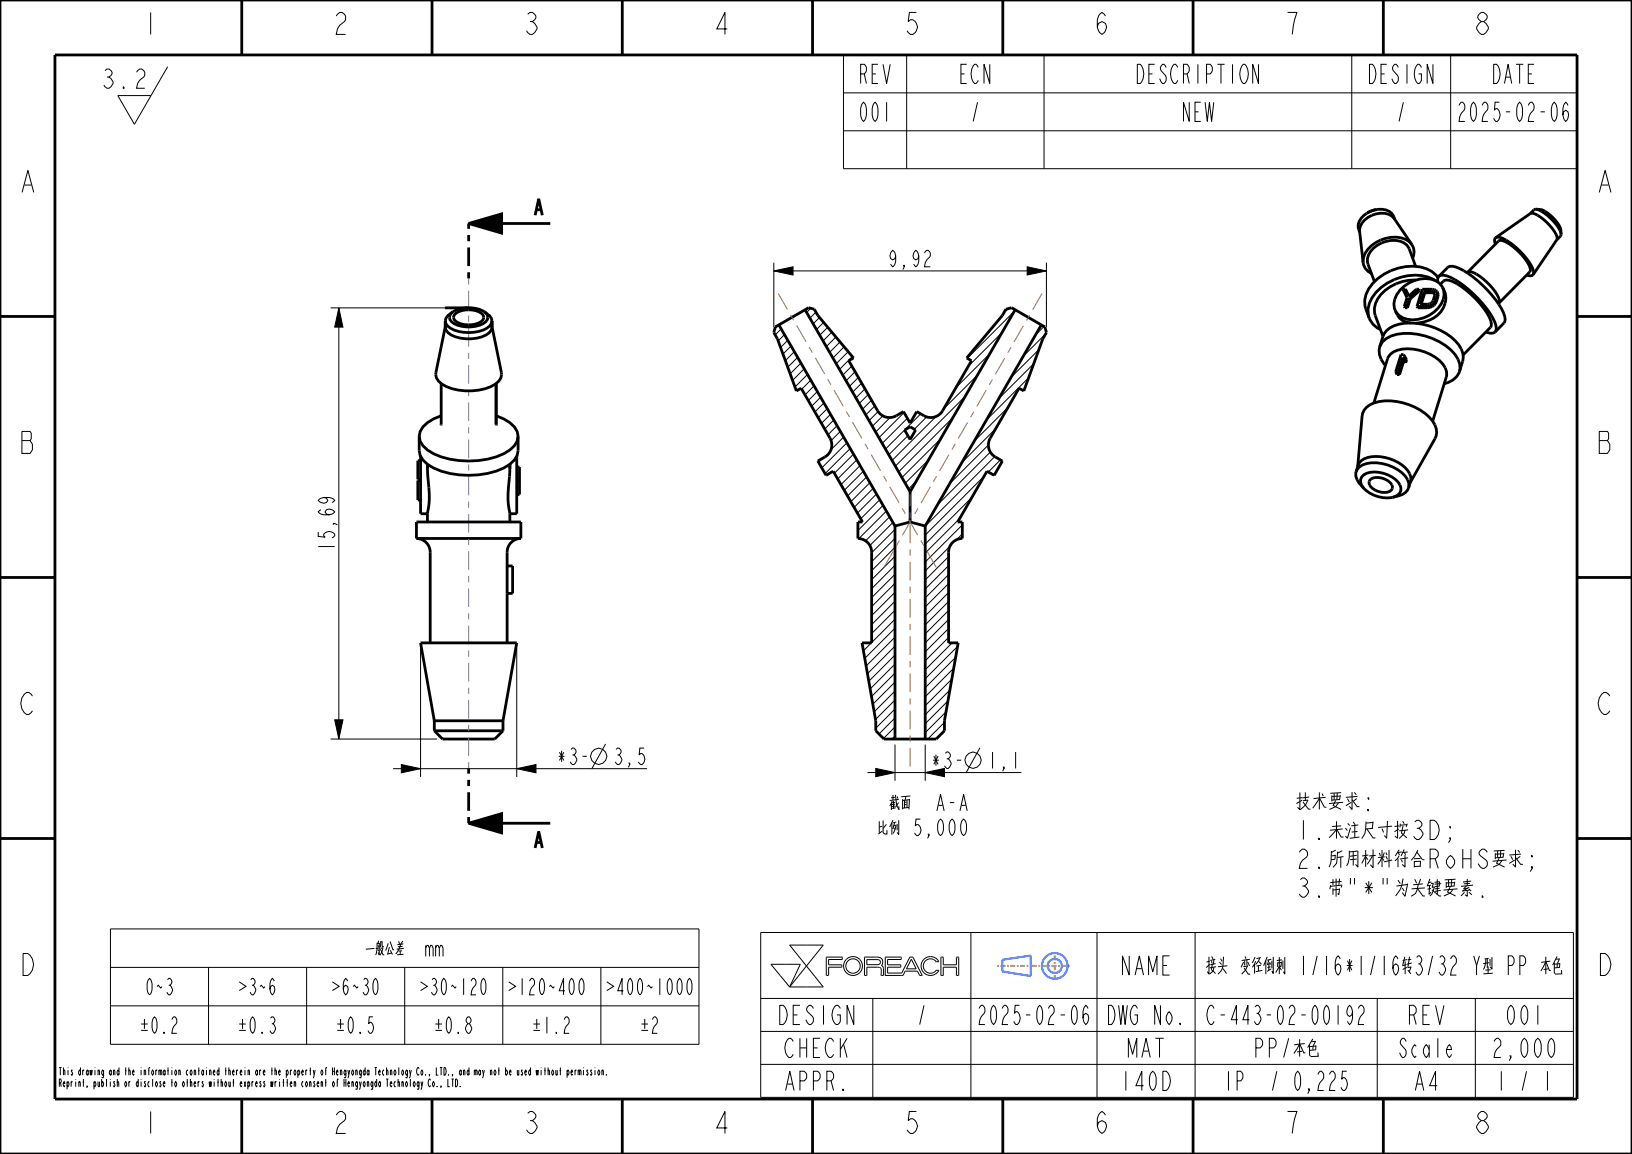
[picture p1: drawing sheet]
<svg xmlns="http://www.w3.org/2000/svg" width="297mm" height="210mm" viewBox="0 0 297 210" stroke-linecap="round" stroke-linejoin="round" font-family="sans-serif">
<g fill="none" stroke="#000" stroke-width=".18">
<path d="M19.1 12.9l.4-.3a.82 .82 0 0 1 .9 .8l-.6 .6a1.58 1.58 0 0 1 .8 1.2 1.2 1.2 0 0 1-1.1 .9l-.6-.6M19.5 14h.3M22.4 15.8l.2 .3h-.2zM24.9 13.1l.5-.5h.4l.5 .5a1.35 1.35 0 0 1-.9 1.5l-.4 .6-.1 .9h1.4M30.5 12.1l-6 10.5-3.1-5.2h6.1M153.5 10h133.5v20.7h-133.5zM153.5 16.9h133.5M165 10v20.7M190 10v20.7M246 10v20.7M264 10v20.7M153.5 23.8h133.5"/>
<path d="M60.2 56h24M61.7 56l.7 3.5h-1.5zM61.7 56v78.5M140.8 49.3l3.5-.7v1.5zM140.8 47.8v11.7M140.8 49.3h49.6M142.2 59.9l-1.1 1.1M147.6 56.1l-.8 .8M148.5 56.8l-1.1 1.1M149.1 57.8l-1.1 1.1M149.9 58.7l-1.3 1.3M150.6 59.6l-1.4 1.4"/>
<path d="M183.4 56.2l-.7 .7M184.6 56.7l-8.6 8.5M186.9 48.6l3.5 .7-3.5 .8zM190 59.4l-1.6 1.6M190.4 47.8v11.7M142.8 60.9l-1.2 1.1M143.4 61.9l-1.3 1.3M144 63l-1.5 1.4M144.6 64l-1.7 1.6M145.2 65l-1.8 1.8M145.8 66.1l-2 1.9M146.4 67.1l-2.2 2.1"/>
<path d="M147 68.1l-2.3 2.3M147.5 69.2l-1.6 1.6M148.1 70.2l-1.6 1.7M148.7 71.2l-1.6 1.7M149.3 72.3l-1.6 1.6M149.9 73.3l-1.6 1.7M150.5 74.4l-1.6 1.6M151.1 75.4l-1.6 1.6M151.4 60.4l-1.6 1.6M151.7 76.4l-1.6 1.7M152.1 61.3l-1.7 1.8M152.3 77.5l-1.6 1.6"/>
<path d="M152.9 62.2l-1.9 1.9M152.9 78.5l-1.7 1.7M153.5 79.5l-2.3 2.4M153.6 63.1l-2 2.1M154.4 64l-2.2 2.2M155 66.6l-1.6 1.7M155.1 64.9l-2.3 2.3M155.6 67.6l-1.6 1.7M156.2 68.7l-1.6 1.6M156.8 69.7l-1.6 1.7M157.4 70.8l-1.6 1.6M158 71.8l-1.6 1.6"/>
<path d="M158.6 72.8l-1.6 1.7M159.2 73.9l-1.6 1.6M159.8 74.9l-1.6 1.6M160.7 75.7l-1.9 1.9M162 76l-2.6 2.6M164.5 75.1l-4.6 4.6M165.1 76.1l-4.6 4.6M165.2 79.3l-3.5 3.5M167.6 75.3l-6.5 6.4M168.6 75.9l-2.2 2.2M170.4 75.7l-8.1 8.1M171.2 79.9l-7.1 7"/>
<path d="M173.4 76l-9.9 9.9M175.7 72.1l-12.8 12.7M177.9 68.3l-6.2 6.1M180.1 64.4l-6.1 6.1M181.2 78l-6.1 6.2M182.3 60.5l-6.1 6.2M183.4 74.1l-6.1 6.2M187.2 68.8l-7.7 7.6M188.1 66.2l-6.3 6.4M189.1 63.6l-5.1 5.1M190.3 60.7l-4.1 4.1M149.6 83.4l-.6 .7"/>
<path d="M154.1 80.6l-4.5 4.5M154.7 81.6l-4.5 4.6M155.3 82.6l-3.5 3.5M155.9 83.7l-3.5 3.5M156.5 84.7l-3.5 3.5M157.1 85.8l-3.5 3.4M157.7 86.8l-3.5 3.5M158.3 87.8l-3.5 3.5M158.9 88.9l-3.5 3.4M159.5 89.9l-3.5 3.5M160.1 90.9l-3.5 3.5M160.7 92l-4.6 4.6"/>
<path d="M161.3 93l-5 5M161.9 94l-4.4 4.4M162.5 95.1l-4.2 4.2M162.9 96.3l-4.3 4.3M162.9 98l-4.3 4.2M162.9 99.6l-4.3 4.3M166.7 87.6l-1.4 1.4M169 83.7l-4.3 4.2M172.9 99.4l-4.5 4.5M174.6 94.4l-6.2 6.2M175.1 95.5l-6.7 6.8M175.1 97.2l-1.1 1.1"/>
<path d="M176.9 90.5l-8.5 8.5M179.1 86.6l-10.7 10.8M179.9 81l-7.1 7M180.2 82.3l-9.6 9.6M181 86.4l-.1 .1M181 83.1l-12.6 12.6M182.1 83.7l-2.2 2.2M76.5 118v23.4M94 118v23.4M156.9 117h.1M158.6 117l-1.5 1.4M162.9 101.2l-4.3 4.3"/>
<path d="M162.9 102.9l-4.3 4.2M162.9 104.5l-4.3 4.3M162.9 106.1l-4.3 4.3M162.9 107.8l-4.3 4.2M162.9 109.4l-4.3 4.3M162.9 111l-4.3 4.3M162.9 112.7l-4.3 4.2M162.9 115.9l-5.3 5.3M162.9 119.2l-4.8 4.8M162.9 114.3l-5.5 5.5M162.9 117.6l-5 5M172.6 101.3l-4.2 4.2"/>
<path d="M172.6 102.9l-4.2 4.3M172.6 104.6l-4.2 4.2M172.6 106.2l-4.2 4.2M172.6 107.8l-4.2 4.3M172.6 109.5l-4.2 4.2M172.6 111.1l-4.2 4.2M172.6 112.7l-4.2 4.3M172.6 114.4l-4.2 4.2M172.6 116l-4.2 4.3M173.3 117l-4.9 4.9M173.9 119.6l-5.5 5.6M174.3 117.6l-5.9 5.9"/>
<path d="M60.2 134.5h19.3M60.9 131h1.5l-.7 3.5zM71.5 139.9h46.3M73 139.1l3.5 .8-3.5 .7zM94 139.9l3.5-.8v1.5zM110.2 135.4l-2.5 4.5M159.4 139.8l3.5 .8-3.5 .7zM162.9 125.8l-3.8 3.7M162.9 129l-3.5 3.5M162.9 133.9l-.6 .6M162.9 120.8l-4.5 4.6M162.9 124.1l-4.1 4"/>
<path d="M162.9 135.5v6.6M162.9 127.4l-3.6 3.5M162.9 130.7l-2.9 2.9M162.9 132.3l-2.1 2.1M162.9 122.5l-4.3 4.3M168.4 135.5v6.6M171.9 131.5l-3.1 3M172.2 129.5l-3.8 3.8M172.5 127.6l-4.1 4.1M172.9 125.6l-4.5 4.5M173.2 123.6l-4.8 4.8M173.6 121.6l-5.2 5.2"/>
<path d="M178.3 136.1l-2.5 4.5M157.9 140.6h28M168.4 140.6l3.5-.8v1.5zM20.1 169h107.1v21h-107.1zM20.1 176h107.1M37.9 176v14M55.8 176v14M73.6 176v14M78.1 172.5l.3-.5h.2l.2 .5v1.5M91.5 176v14M109.3 176v14M138.4 169.7h147.9v30h-147.9z"/>
<path d="M140.3 175.5h5.3l-1.9 4.1zM143.7 172h6.1l-3 3.8zM146.8 175.8l3 3.8h-6.1M146.8 175.8l-3.1 3.8M150.8 177.5v-1.5h2.4v-.4h-2.4v-1h2.4l.1-.4h-2.9v3.3h.4M157.8 174.6l2.1 .1 .3 .1v.4l-.4 .3h-2zM157.8 177.5v-1.5h1.9l.4 .1 .2 .2 .1 1.2h.4M160.8 177.5v-1.3l-.4-.5 .2-.6-.2-.7-.7-.2h-2.3l-.1 3.3h.5M164.3 177.5h.1M165.9 174.6l.8 1.7h-1.7zM166.1 174.2h-.5l-1.5 2.9h-2.6v-1.1h2.4v-.4h-2.4v-1h2.5v-.4h-2.9v3.3h3.2M166.1 174.2h.1"/>
<path d="M166.1 174.2l1.7 3.3h-.4l-.4-.8h-2.3l-.4 .8M170.4 175l-.7-.5h-.8l-.6 .5-.3 .8 .3 .8 .6 .4h.8l.7-.4M170.4 176.6h.1M170.4 175h.1M170.4 176.6h.4M170.4 175h.5l-.4-.5-.5-.3-.7-.1-.7 .1-.5 .4-.3 .5-.2 .5 .1 .7 .5 .8 1 .4 1-.2 .7-.7M170.8 176.6h.1M171.2 174.2h.5v1.4h2.4v-1.4h.4v3.3h-.4v-1.5h-2.4v1.5h-.5zM176.7 169.7v30M199.6 169.7v30M217.5 169.7v30M20.1 183h107.1"/>
<path d="M57 194.7l.2 .8-.2 .6M57.4 194.7l-.2 .8M58.4 197.1l.2-.3 .1 1M58.6 194.7a.68 .68 0 0 1 0 1 .68 .68 0 0 1 0-1zM59.1 196.9h.3M59.2 194.8h.2M59.3 196.4v1.4M59.5 194.4l-.1-.1-.1 .2v1.2M60.7 196.8a.68 .68 0 0 1 0 1 .68 .68 0 0 1 0-1zM61.3 196.9h.2M61.6 196.5l-.1-.1-.1 .2v1.2M82.9 196.4h.2a1.23 1.23 0 0 1 0 1.4h-.2z"/>
<path d="M83.7 197.6l.1 .2zM107.7 194.8l-.1-.1-.1 .1a.52 .52 0 0 1 0 .9l-.1-.3M108.3 194.3v.1M108.3 194.7v1M109 194.7a.68 .68 0 0 1 0 1 .68 .68 0 0 1 0-1zM109.5 195l.2-.3 .1 1M109.5 194.7v1M110.3 195.5l.1 .2zM138.4 181.7h147.9M138.4 187.7h147.9M138.4 193.7h147.9M158.8 181.7v18"/>
<path d="M250.6 181.7v18M268.5 181.7v18"/>
<circle cx="108.9" cy="137.6" r="1.47"/>
<circle cx="177.1" cy="138.3" r="1.47"/>
<circle cx="155.2" cy="175.8" r="1.31"/>
<circle cx="155.2" cy="175.8" r="1.71"/>
</g>
<path d="M61.7 56l.7 3.5h-1.5zM85.3 40.7l6-1.8v3.5zM140.8 49.3l3.5-.7v1.5zM186.9 48.6l3.5 .7-3.5 .8zM60.9 131h1.5l-.7 3.5zM73 139.1l3.5 .8-3.5 .7zM94 139.9l3.5-.8v1.5zM85.3 149.8l6-1.7v3.5zM159.4 139.8l3.5 .8-3.5 .7zM168.4 140.6l3.5-.8v1.5z" fill="#000"/>
<g fill="none" stroke="#000" stroke-width=".51">
<path d="M0 0h297v210h-297zM10 10h277v190h-277zM44 .1v10M78.6 .1v10M113.2 .1v10M147.9 .1v10M182.5 .1v10M217.1 .1v10M251.7 .1v10M249.4 38.5l.7-.3a2.86 2.86 0 0 1 3.5 1.2M250.4 38.1a4.1 4.1 0 0 0-3.2 2.8l.1 .8M279.5 38.1l-.3 .1"/>
<path d="M279.5 38.1a7.8 7.8 0 0 1 4.6 4.5M279.5 38.1a3.1 3.1 0 0 1 2.6 1l1 1 .7 .9 .3 .8v.8M0 57.6h10M81 58.4a2.1 2.1 0 0 0 1.6 1.7 6.9 6.9 0 0 0 6.5-.8l.3-.4 .1-.5M81 58.4v1.1M82.4 56.7a2.29 2.29 0 0 0-1.4 1.7M82.4 56.7a1.16 1.16 0 0 0-.6 1.2 1.16 1.16 0 0 0 .9 1 5.8 5.8 0 0 0 5.7-.3 1.08 1.08 0 0 0-.3-1.9M82.4 56.7a5.9 5.9 0 0 1 5.7 0M82.7 57.3a4.2 4.2 0 0 1 5.2 0 .83 .83 0 0 1-.3 1.2 4.4 4.4 0 0 1-4.9-.3 .76 .76 0 0 1 0-.9zM85.3 40.7l6-1.8v3.5zM85.3 40.7h14.8M85.3 56h-4.3"/>
<path d="M88.1 56.7a2.29 2.29 0 0 1 1.4 1.7M89.5 58.4v1.1M141.1 59.5l6.1-3.5 1 .3 .6 1.1 6.5 7.7-.8 .5 5.2 9.1a2.5 2.5 0 0 0 3.4 .9l1.3-.7 1.2 2.1 1.2-2.1a3.5 3.5 0 0 0 3.5 .9l.9-.6 .3-.5 5.3-9.1-.9-.5 6.5-7.7 .7-1.1 1-.3 6.1 3.5 .2 1-.6 1.2-3.5 9.4-.8-.5-5.3 9.1a2.5 2.5 0 0 0 .9 3.4l1.3 .8-1.5 2.6-1.3-.8-5.3 9.3h.8v3a2.5 2.5 0 0 0-2.5 2.5v16.5h1.8l-2.5 14.2v1.8l-1.5 1.5h-9.5l-1.5-1.5v-1.8l-2.5-14.2h1.7v-16.5a2.5 2.5 0 0 0-2.5-2.5v-3h.9l-5.4-9.3-1.3 .8-1.5-2.6a4.1 4.1 0 0 0 2.4-1.9l.2-1.1-.4-1.2-5.2-9.1-.9 .5-3.4-9.4-.7-1.2zM141.7 59.1l21.2 36.6M146.5 56.4l19.1 33.1M184.7 56.4l-19.1 33.1M189.5 59.1l-21.1 36.6M255.6 55.8l.1 .2h.4M255.6 55.8h.4M255.8 52.6l.1 .3M255.8 52.6h-.5l.8 1.6-.5 1.6M255.8 52.6l.6 1.3 1.4-1.3h.4"/>
<path d="M256 55.8l.1 .2M256.5 54.2l.1 .2M256.5 54.2l-.5 1.6M256.6 54.4l-.5 1.6M257.7 51a7.7 7.7 0 0 0-7.4 4.2l-.2 .9v.8l1.6 4.3M257.9 55.8l.1 .2h1.8M257.9 55.8h1.8M258.2 52.6l.1 .3-1.7 1.5M258.2 52.6l-1.7 1.6M259.2 53l-.8 2.4h1.4a1.09 1.09 0 0 0 1-.7l.3-1-.1-.5-.2-.1M259.2 53l.1 .3M259.2 53h1.4"/>
<path d="M259.3 53.3l-.7 2.1M259.3 53.3h1.4M259.7 55.8l.1 .2M260.1 55.7l.1 .2M260.1 55.7l-.4 .1M260.2 55.9l-.4 .1M260.5 55.6l.1 .2M260.5 55.6l-.4 .1M260.6 53l.1 .3M260.6 53l.2 .1M260.6 55.8l-.4 .1M260.7 53.3h.3"/>
<path d="M260.8 53.1l.2 .2M260.8 55.3l.2 .2M260.8 55.3l-.3 .3M261 53.3l.1 .2M261 55.5l-.4 .3M261.1 55l.1 .3M261.1 55l-.3 .3M261.2 55.3l-.2 .2M261.3 54.7l.1 .2M261.3 54.7l-.2 .3M261.4 54.9l-.2 .4M261.5 53.1l.2 .5"/>
<path d="M261.5 53.1l.1 .3M261.5 53.1l-.2-.3-.6-.2h-1.9l-.9 3.2M261.6 53.7l.1 .2M261.6 53.7l-.3 1M261.6 53.4l.1 .2M261.6 53.4v.3M261.7 53.9l-.3 1M261.7 53.6v.3M262.1 51.7l.6-.6a1.47 1.47 0 0 1 1.7 .1 15.8 15.8 0 0 1 6.9 7.2l.1 .6-.2 .6-4.9 5M267 49.6a.92 .92 0 0 1 1.2 0 10 10 0 0 1 4.7 5l-.2 .7M284.1 42.6l-.1 .4M287 57.6h10"/>
<path d="M80.3 69.8v7.6M90.3 69.8v7.6M164.6 78.2l1-.5 1 .5-1 1.8zM252.1 66.5a3.2 3.2 0 0 1-.5-4.3 7.1 7.1 0 0 1 6.4-1.4 10.6 10.6 0 0 1 7.3 4.6 2.89 2.89 0 0 1-1.8 4.2l-.7 .2M252.5 65.3a2.8 2.8 0 0 1 2.7-1.8 8.7 8.7 0 0 1 7.4 2.8 2.52 2.52 0 0 1 .6 2.3M254 67.7l.2 .5h.5M254 67.7h.5M254.5 67.7l.2 .5M255.3 65.1l.3 .4M255.3 65.1l.2 .5M255.3 65.1l-.8 2.6M255.5 65.6l.3 .4"/>
<path d="M255.5 65.6l-.8 2.6M255.6 65.5l.2 .5M255.7 65l-.1 .5M255.7 65l-.3-.5h-.4l-1 3.2M255.7 65l.3 .5-.2 .5M76 87.5h.5M76.5 83.8h-.5v3.4h.5M76.5 87.4h-.5v3.6h.5M77.8 84.5v.8M77.8 93.4v1.6M92.8 84.5v.8M92.8 93.4v1.6"/>
<path d="M94 85h.5v5h-.5M94 87.4h.5M162.9 95.7v38.8M165.6 89.5v5.5M165.6 95l2.8 .7M165.6 95l-2.7 .7M168.4 95.7v38.8M248.2 88.9a6 6 0 0 0 5.2 1.6M248.2 88.9a1.59 1.59 0 0 1 .5-2.8 5.6 5.6 0 0 1 6.1 2.2 1.56 1.56 0 0 1-1.4 2.2M248.2 88.9a4 4 0 0 1-1.5-2.9 2.14 2.14 0 0 1 2-1.6 7.4 7.4 0 0 1 7.5 2.9 1.87 1.87 0 0 1-1 2.7l-1.8 .5M0 105.1h10M78.3 100.5a2.5 2.5 0 0 0-2.5-2.5h19a2.5 2.5 0 0 0-2.5 2.5"/>
<path d="M92.3 103h1v5h-1zM287 105.1h10M79 133h12.5l-1.5 1.5h-9.5zM0 152.6h10M85.3 149.8l6-1.7v3.5zM85.3 149.8h14.8M287 152.6h10M44 200.1v10M78.6 200.1v10M113.2 200.1v10M147.9 200.1v10M182.5 200.1v10"/>
<path d="M217.1 200.1v10M251.7 200.1v10"/>
</g>
<g fill="none" stroke="#36f" stroke-width=".38">
<path d="M187.6 173.9v3.7l-5.2-.8v-2.1l5.2-.8"/>
<circle cx="192" cy="175.8" r="2.34"/>
<circle cx="192" cy="175.8" r="1.29"/>
</g>
<path d="M181.5 175.8h6.8M191.9 173.3l.1 5M194.6 175.8h-6.2" fill="none" stroke="#c66" stroke-width=".38" stroke-dasharray=".3 .3 .9 .3" stroke-linecap="butt"/>
<path d="M85.3 50.7v-10M85.3 149.8v-10" fill="none" stroke="#000" stroke-width=".51" stroke-dasharray="1.1 1.1 3.4 1.1" stroke-linecap="butt"/>
<path d="M85.3 139.8v-89.1" fill="none" stroke="#7c7c85" stroke-width=".18" stroke-dasharray="1.1 1.1 3.4 1.1" stroke-linecap="butt"/>
<!-- layer: 02___PRT_ALL_AXES -->
<path d="M160.8 103.3l28.8-49.9M170.4 103.2l-28.8-49.8M165.6 139.5v-49.5" fill="none" stroke="#963" stroke-width=".18" stroke-dasharray="1.1 1.1 3.4 1.1" stroke-dashoffset="2.3" stroke-linecap="butt"/>
<g fill="none" stroke="#000" stroke-width=".51">
<path d="M253.6 39.4l.2 .5M279.2 38.2l-.7 .7M81 59.4l-1.7 8.4a2.02 2.02 0 0 0 1.1 2.1 10.1 10.1 0 0 0 9.7 0 2.02 2.02 0 0 0 1.2-2.1l-1.8-8.4M81 58.4a2.24 2.24 0 0 0 1.9 2.9 7.1 7.1 0 0 0 6.2-.8l.3-.4 .1-.6v-1.1M247.3 41.7l.2 .6M248.1 47.8a2.5 2.5 0 0 0 1.5 2M249.2 57.9a3.8 3.8 0 0 0 2 2.1M253.9 56.6a2.99 2.99 0 0 0 2.8 2.2M256.9 44.5a2.45 2.45 0 0 1 .2 2.5M256.9 44.5a4.4 4.4 0 0 0-4.7-1.1 5.5 5.5 0 0 0-4 3.4l-.1 1M256.9 44.5l-3.2-4.7a3.4 3.4 0 0 0-4-.6 3.1 3.1 0 0 0-2.3 2.9l.7 5.7M257.6 48.5l-1.1-3.2a2.92 2.92 0 0 0-3.3-1.5 4.8 4.8 0 0 0-4.3 3.2l.1 1.1 1.1 3.2"/>
<path d="M261.1 51a8.4 8.4 0 0 0-8.6 .5 6.1 6.1 0 0 0-3.5 5.8l.2 .6M261.7 50.6a5.8 5.8 0 0 0-5.9-2.1 9 9 0 0 0-7.2 5.1 5.2 5.2 0 0 0 .6 4.3M261.8 50.3l1.7-1.6a1.33 1.33 0 0 1 1.4-.1 18.9 18.9 0 0 1 8.7 8.3 1.76 1.76 0 0 1 .1 1.9l-1.6 1.6M261.8 50.3l-.2 .6 .1 .5M261.8 50.3a1.37 1.37 0 0 1 1.5-.1 18.9 18.9 0 0 1 8.7 8.3 1.76 1.76 0 0 1 .1 1.9M262.5 52.3a3.6 3.6 0 0 0-4.1-1.5 5.6 5.6 0 0 0-4.7 4.5l.2 1.3M262.5 52.3a3.8 3.8 0 0 1-1.5 4.5 5.7 5.7 0 0 1-5.7 1l-.7-.4-.7-.8M262.6 52.3a3.9 3.9 0 0 1-1.7 5.6 7.6 7.6 0 0 1-3.3 .9M267.1 49.6l5.6-5.7a.98 .98 0 0 1 1.1 0 10.5 10.5 0 0 1 4.6 4.8l.1 .4-.1 .4-5.6 5.7M272.2 43.2l6.3-4.3a2.77 2.77 0 0 1 2.3 .9 7 7 0 0 1 2.6 3.5l-.1 .3-4.3 6.4M272.2 43.2a.95 .95 0 0 0-.1 1.2M272.2 43.2a1.35 1.35 0 0 1 1.3 .2 12.4 12.4 0 0 1 5.6 5.9l-.1 .7"/>
<path d="M279 50a1 1 0 0 1-1.2 0M284 43l-.7 .7M76.3 79.4v2.6a4 4 0 0 0 2.6 3.2 16 16 0 0 0 12.8 0 4 4 0 0 0 2.6-3.2v-2.6M76.3 79.4a4 4 0 0 0 2.6 3.2 16 16 0 0 0 12.8 0 4 4 0 0 0 2.6-3.2M80.3 75.7a7.8 7.8 0 0 0-3.3 2l-.5 .8-.2 .9M90.3 75.7a7.8 7.8 0 0 1 3.3 2l.5 .8 .2 .9M90.3 69.8v7.4M251.1 63.1a4.3 4.3 0 0 1 2.6-3.8 11.4 11.4 0 0 1 11.8 3.5 3.4 3.4 0 0 1 .7 2.9l-.6 1.9M252.5 65.3l-2.5 8M263.2 68.6l-2.5 8M272.1 60.4a1.43 1.43 0 0 1-1.7 0M75.8 98v-3h19v3"/>
<path d="M76.5 83v10.5h1.3M77.8 84.5l.1 2.2a16.1 16.1 0 0 1-.1 6.7M92.8 84.5l-.1 2.2a16.1 16.1 0 0 0 .1 6.7M94 83v10.5h-1.2M246.8 85.8a2.84 2.84 0 0 1 2.8-2.7 7.4 7.4 0 0 1 6.9 3.1 2.78 2.78 0 0 1-.2 2.6M247.1 84.9l.8-9.2a3.3 3.3 0 0 1 3.1-2.6 10.8 10.8 0 0 1 9.7 3.5 3 3 0 0 1 .5 3.2l-4.6 8M249.5 87.2a2.97 2.97 0 0 1 3.9 1.4v.3a2.12 2.12 0 0 1-2.9 .4 1.75 1.75 0 0 1-1.3-1.7zM78.3 100.5v16.5M92.3 100.5v2.5M92.3 108v9M79 131.2h12.5M79 131.2v1.8"/>
<path d="M79 131.2l-2.5-14.2h17.5l-2.5 14.2M91.5 131.2v1.8"/>
</g>
<g font-size="5.2">
<text x="26.1" y="6.3">1</text>
<text x="60.7" y="6.3">2</text>
<text x="95.4" y="6.3">3</text>
<text x="130" y="6.3">4</text>
<text x="164.6" y="6.3">5</text>
<text x="199.2" y="6.3">6</text>
<text x="233.9" y="6.3">7</text>
<text x="268.5" y="6.3">8</text>
<text x="3.8" y="35">A</text>
<text x="290.8" y="35">A</text>
<text x="3.8" y="82.5">B</text>
<text x="290.8" y="82.5">B</text>
<text x="3.8" y="130">C</text>
<text x="290.8" y="130">C</text>
<text x="3.8" y="177.5">D</text>
<text x="290.8" y="177.5">D</text>
<text x="26.1" y="206.3">1</text>
<text x="60.7" y="206.3">2</text>
<text x="95.4" y="206.3">3</text>
<text x="130" y="206.3">4</text>
<text x="164.6" y="206.3">5</text>
<text x="199.2" y="206.3">6</text>
<text x="233.9" y="206.3">7</text>
<text x="268.5" y="206.3">8</text>
</g>
<g font-size="4.6">
<text x="156.3" y="15.2">REV</text>
<text x="174.6" y="15.2">ECN</text>
<text x="207.3" y="15.2">DESCRIPTION</text>
<text x="249.1" y="15.2">DESIGN</text>
<text x="271.6" y="15.2">DATE</text>
<text x="156.3" y="22.1">001</text>
<text x="176.5" y="22.1">/</text>
<text x="215.1" y="22.1">NEW</text>
<text x="254" y="22.1">/</text>
<text x="265.7" y="22.1">2025-02-06</text>
<text x="235.7" y="147.5">技术要求:</text>
<text x="235.7" y="152.8">1.未注尺寸按3D;</text>
<text x="235.7" y="158">2.所用材料符合RoHS要求;</text>
<text x="235.7" y="163.3">3.带&quot;*&quot;为关键要素.</text>
<text x="204" y="177.4">NAME接头 变径倒刺 1/16*1/16转3/32 Y型 PP 本色</text>
<text x="141.8" y="186.4">DESIGN</text>
<text x="166.8" y="186.4">/</text>
<text x="178.4" y="186.4">2025-02-06</text>
<text x="201.7" y="186.4">DWG No.</text>
<text x="220.4" y="186.4">C-443-02-00192</text>
<text x="256.2" y="186.4">REV</text>
<text x="274" y="186.4">001</text>
<text x="143" y="192.4">CHECK</text>
<text x="205.2" y="192.4">MAT</text>
<text x="228.1" y="192.4">PP</text>
<text x="230.8" y="192.4">/本色</text>
<text x="254.7" y="192.4">Scale</text>
<text x="271.7" y="192.4">2,000</text>
<text x="143" y="198.4">APPR.</text>
<text x="204" y="198.4">140D</text>
<text x="222.7" y="198.4">IP</text>
<text x="230.9" y="198.4">/ 0,225</text>
<text x="257.3" y="198.4">A4</text>
<text x="272.2" y="198.4">1</text>
<text x="276.4" y="198.4">/ 1</text>
</g>
<g font-size="3.9">
<text x="97" y="39.2">A</text>
<text x="161.4" y="48.6">9,92</text>
<text x="60.9" y="100.5" transform="rotate(-90 60.9 100.5)">15,69</text>
<text x="101.2" y="139.1">*3-</text>
<text x="111.5" y="139.1">3,5</text>
<text x="169.3" y="139.8">*3-</text>
<text x="179.6" y="139.8">1,1</text>
<text x="158.4" y="147.6">截面</text>
<text x="170.6" y="147.6">A-A</text>
<text x="97" y="154.3">A</text>
<text x="156.2" y="152.1">比例 5,000</text>
<text x="63.6" y="174">一般公差</text>
<text x="80.3" y="174">mm</text>
<text x="26.5" y="181">0~3</text>
<text x="42.7" y="181">＞3~6</text>
<text x="59.7" y="181">＞6~30</text>
<text x="75.9" y="181">＞30~120</text>
<text x="92.1" y="181">＞120~400</text>
<text x="109.9" y="181">＞400~1000</text>
<text x="24.8" y="188">±0.2</text>
<text x="42.7" y="188">±0.3</text>
<text x="60.5" y="188">±0.5</text>
<text x="78.4" y="188">±0.8</text>
<text x="96.2" y="188">±1.2</text>
<text x="115.8" y="188">±2</text>
</g>
<g font-size="1.8">
<text x="10.6" y="195.7">This drawing and the information contained therein are the property of</text>
<text x="10.6" y="197.8">Reprint, publish or disclose to others without express written consent of</text>
<text x="60.3" y="195.7">Hengyongda Technology Co., LTD., and may not be used without permission.</text>
<text x="62.4" y="197.8">Hengyongda Technology Co., LTD.</text>
</g>
</svg>
